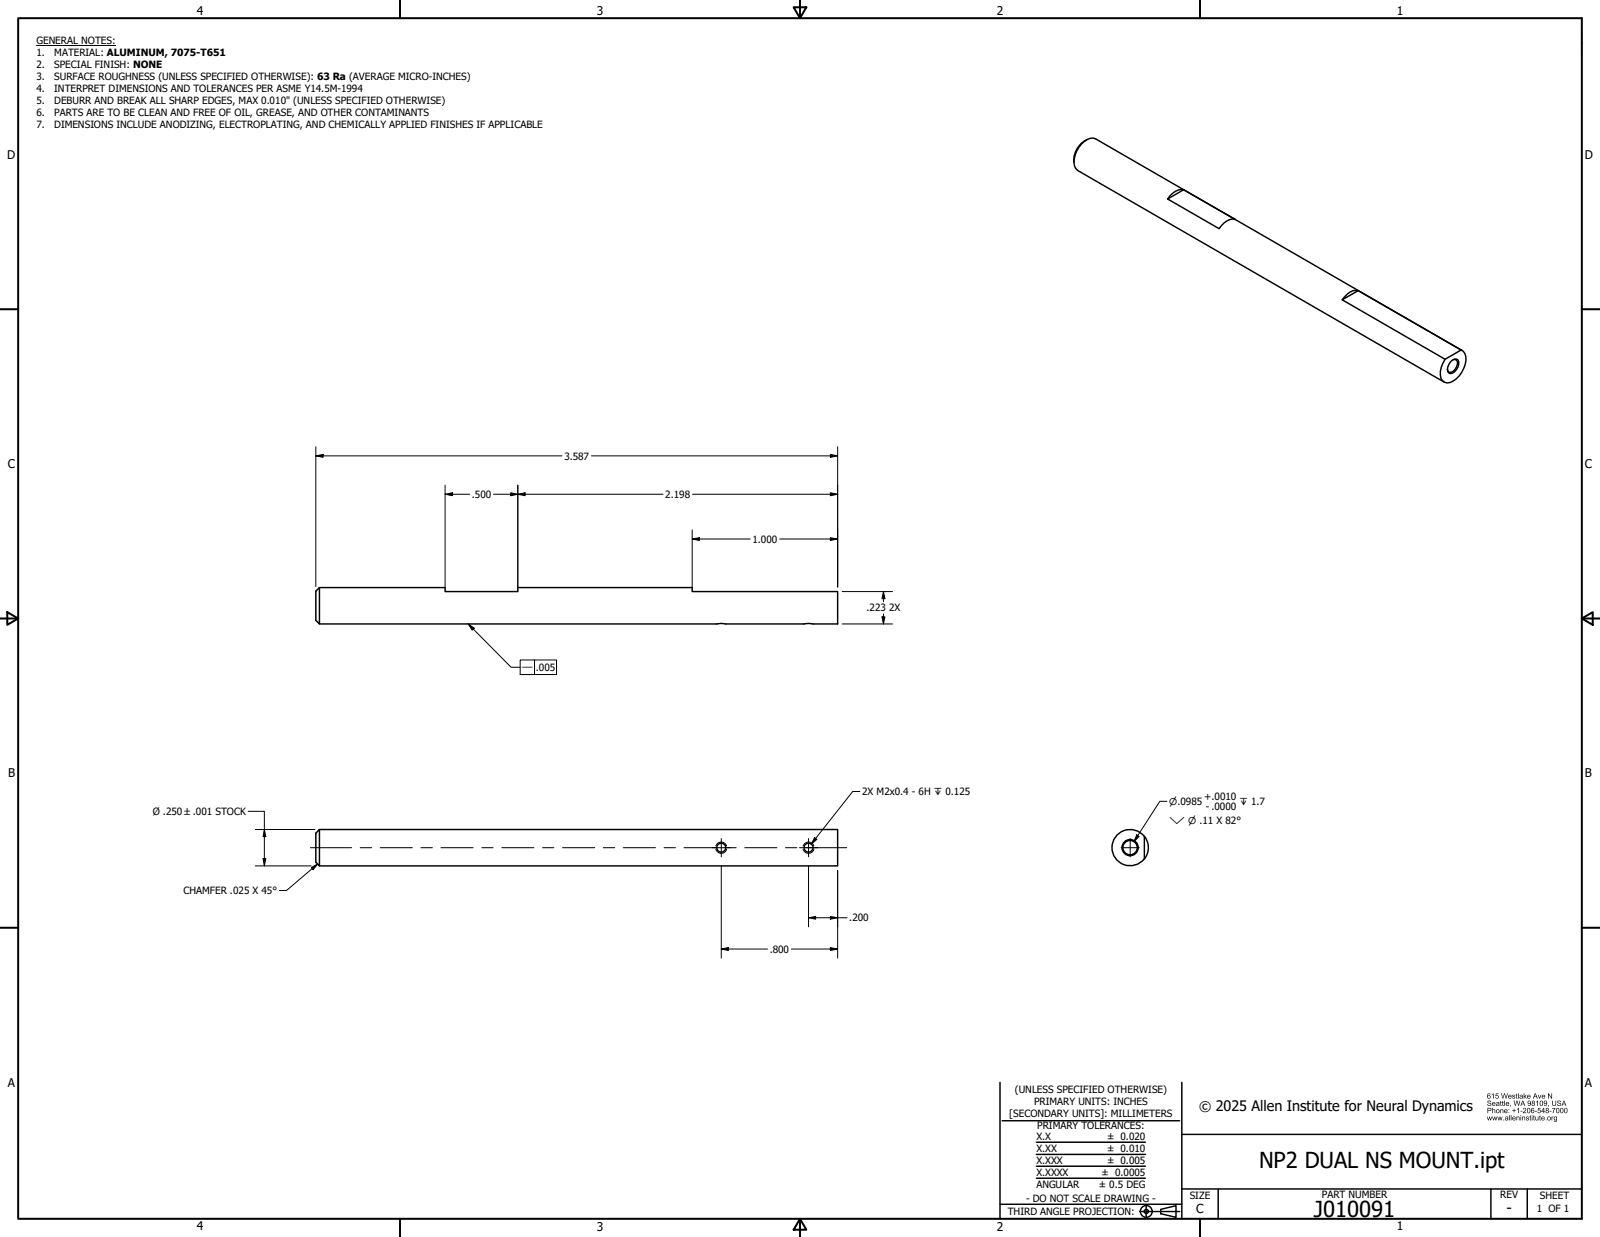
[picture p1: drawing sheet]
<svg xmlns="http://www.w3.org/2000/svg" width="559mm" height="432mm" viewBox="0 0 559 432" stroke-linecap="round" stroke-linejoin="round" font-family="sans-serif">
<!-- layer: Hidden Narrow (ANSI) -->
<path d="M250 296.5a1.95 1.95 0 0 0 1.9 1.4 1.95 1.95 0 0 0 1.8-1.4M253.7 295.3a1.95 1.95 0 0 0-1.8-1.4 1.95 1.95 0 0 0-1.9 1.4M280.5 296.5a1.95 1.95 0 0 0 1.9 1.4 1.95 1.95 0 0 0 1.8-1.4M284.2 295.3a1.95 1.95 0 0 0-1.8-1.4 1.95 1.95 0 0 0-1.9 1.4" fill="none" stroke="#000" stroke-width=".35"/>
<!-- layer: Visible (ANSI) -->
<g fill="none" stroke="#000" stroke-width=".51">
<path d="M379.5 48.8a8 8 0 0 0-4.5 7.8M413.4 66.2a5.8 5.8 0 0 0-5.6 3.3l18 10.3a5.8 5.8 0 0 1 5.6-3.2l-18-10.4-5.6 3.3M468.8 104.6l5.5-3.1 36 20.7-5.6 3.2a6.8 6.8 0 0 0-1 7.4 2.73 2.73 0 0 0 3.8 .2 9.6 9.6 0 0 0 4.4-8.5l-.9-1.9-.7-.4M474.3 101.5a5.6 5.6 0 0 0-5.5 3.1l35.9 20.8M506.6 126.3a1.79 1.79 0 0 1 2.6-.6 3.7 3.7 0 0 1-2.6 4.7 1.57 1.57 0 0 1-.9-2.3zM507.6 125.5l1.1 .2a3.2 3.2 0 0 1-2.4 4.3l-.5-.3-.3-.6M510.7 122.4l-128-73.9a4.1 4.1 0 0 0-5 1.8 9 9 0 0 0-2.4 7.7l1.1 1.5 127.9 73.9M111.6 205.1v12.7l-1.3-1.3v-10.1zM111.6 205.1h43.8v1.4h25.4v-1.4h60.9v1.4h50.8v11.3l-10.1-.2-1.5 .2h-27.5l-1.5-.2-1.5 .2h-138.8M111.6 289.6v12.7l-1.3-1.3v-10.2zM111.6 289.6h180.9v12.7h-180.9M390.4 291.3a6.3 6.3 0 0 1 9.2 .7v7.8a6.3 6.3 0 0 1-9.2 .7 6.3 6.3 0 0 1 0-9.2z"/>
<path d="M399.7 291.9a6.4 6.4 0 0 1 0 7.9"/>
<circle cx="251.9" cy="295.9" r="1.58"/>
<circle cx="282.4" cy="295.9" r="1.58"/>
<circle cx="394.7" cy="295.9" r="2.51"/>
<circle cx="394.7" cy="295.9" r="2.83"/>
</g>
<!-- layer: Border (ANSI) -->
<g fill="none" stroke="#000" stroke-width=".7">
<path d="M139.7 0v6.3M279.4 0v6.3M419.1 0v6.3M6.4 6.3h546v419.1h-546zM277.2 2.5h4.4l-2.2 3.8zM0 107.9h6.3M552.4 107.9h6.4M0 215.9h6.3M2.5 213.7l3.8 2.2-3.8 2.2zM552.4 215.9h6.4M552.5 215.9l3.8-2.2v4.4zM0 323.8h6.3"/>
<path d="M552.4 323.8h6.4M139.7 425.4v6.4M279.4 425.4v6.4M279.4 425.4l2.2 3.9h-4.4zM419.1 425.4v6.4"/>
</g>
<!-- layer: Title (ANSI) -->
<g fill="none" stroke="#000" stroke-width=".51">
<path d="M349.2 377.8v47.6M412.7 377.8v47.6M350 391.2h62M361.9 398.7h38.1M412.7 396h139.7M361.9 403h38.1M361.9 411.3h38.1M361.9 407.1h38.1M412.7 415h139.7M425.4 415v10.4M520.7 415v10.4M533.4 415v10.4"/>
<path d="M349.2 420.4h63.5M398 422.9h14M400.3 420.6v4.6M405.4 422.1l5.3-1.2v4l-5.3-1.2z"/>
<circle cx="400.3" cy="422.9" r="2.06"/>
<circle cx="400.3" cy="422.9" r=".73"/>
</g>
<!-- layer: Symbol (ANSI) -->
<path d="M12.7 15.9h27.7M552.4 10.7v8.6M163.5 217.8l2.1 1.5-.7 .7zM163.5 217.8l15 15.1h3.2M181.7 230.4h12.7v5.1h-12.7zM186.7 230.4v5.1M300.3 276.3h-2.5l-14.5 18.3M407.5 279.7h-2.4l-9.1 14.1M284.5 292.4l.8 .6-2 1.6zM397 291.4l.8 .6-1.8 1.8zM108.7 302.8l2.2-1.2-1.6 2zM110.9 301.6l-10.8 9.2h-2.5" fill="none" stroke="#000" stroke-width=".35"/>
<!-- layer: Center Mark (ANSI) -->
<path d="M248.7 295.9h6.4M251.9 292.7v6.4M279.2 295.9h6.4M282.4 292.7v6.4M391.5 295.9h6.4M394.7 292.7v6.4" fill="none" stroke="#000" stroke-width=".35"/>
<!-- layer: Dimension (ANSI) -->
<g fill="none" stroke="#000" stroke-width=".35">
<path d="M110.3 159.1l2.5-.5v1zM110.3 159.1h86M110.3 156v48.8M206.6 159.1h85.9M290 158.6l2.5 .5-2.5 .5zM292.5 156v48.9M155.4 172.5l2.6-.5v1zM155.4 172.5h8.6M155.4 169.4v35.5M172.3 172.5h59.3M178.4 172l2.4 .5-2.4 .5zM180.8 169.4v35.5"/>
<path d="M180.8 172.5l2.6-.5v1zM241.9 172.5h50.6M290 172l2.5 .5-2.5 .5zM241.7 185v19.9M241.7 188.2l2.5-.5v1zM241.7 188.2h20.3M272.3 188.2h20.2M290 187.7l2.5 .5-2.5 .5zM294.1 217.8h17.6M294.1 206.5h17.6M308 215.3h1.1l-.6 2.5zM308.5 206.5v3.6"/>
<path d="M308.5 214.3v3.5M308.5 206.5l.6 2.5h-1.1zM86.7 283.2h5.6v19.1M89.2 289.6h20.8M91.9 299.7h.9l-.5 2.6zM92.3 289.6l.5 2.4h-.9zM89.2 302.3h19.4M251.9 302.2v32.3M282.4 302.2v21.3M290 319.9l2.5 .5-2.5 .5zM292.5 303.8v30.7M251.9 331.3l2.5-.5v1z"/>
<path d="M251.9 331.3h16.1M276.4 331.3h16.1M282.4 320.4l2.5-.5v1zM282.4 320.4h13.4M290 330.8l2.5 .5-2.5 .5z"/>
</g>
<g fill="#000">
<path d="M110.3 159.1l2.5-.5v1z" fill-rule="evenodd"/>
<path d="M290 158.6l2.5 .5-2.5 .5z" fill-rule="evenodd"/>
<path d="M155.4 172.5l2.6-.5v1z" fill-rule="evenodd"/>
<path d="M178.4 172l2.4 .5-2.4 .5z" fill-rule="evenodd"/>
<path d="M180.8 172.5l2.6-.5v1z" fill-rule="evenodd"/>
<path d="M290 172l2.5 .5-2.5 .5z" fill-rule="evenodd"/>
<path d="M241.7 188.2l2.5-.5v1z" fill-rule="evenodd"/>
<path d="M290 187.7l2.5 .5-2.5 .5z" fill-rule="evenodd"/>
<path d="M308 215.3h1.1l-.6 2.5z" fill-rule="evenodd"/>
<path d="M308.5 206.5l.6 2.5h-1.1z" fill-rule="evenodd"/>
<path d="M91.9 299.7h.9l-.5 2.6z" fill-rule="evenodd"/>
<path d="M92.3 289.6l.5 2.4h-.9z" fill-rule="evenodd"/>
<path d="M282.4 320.4l2.5-.5v1z" fill-rule="evenodd"/>
<path d="M251.9 331.3l2.5-.5v1z" fill-rule="evenodd"/>
<path d="M290 319.9l2.5 .5-2.5 .5z" fill-rule="evenodd"/>
<path d="M290 330.8l2.5 .5-2.5 .5z" fill-rule="evenodd"/>
</g>
<!-- layer: Symbol (ANSI) -->
<g fill="#000">
<path d="M163.5 217.8l2.1 1.5-.7 .7z" fill-rule="evenodd"/>
<path d="M284.5 292.4l.8 .6-2 1.6z" fill-rule="evenodd"/>
<path d="M397 291.4l.8 .6-1.8 1.8z" fill-rule="evenodd"/>
<path d="M108.7 302.8l2.2-1.2-1.6 2z" fill-rule="evenodd"/>
</g>
<!-- layer: Centerline (ANSI) -->
<g fill="none" stroke="#000" stroke-width=".35">
<path d="M108.4 295.9h14.4M125.8 295.9h4M132.8 295.9h11.2M147 295.9h4M154 295.9h11.2M168.3 295.9h3.9M175.3 295.9h11.1M189.5 295.9h3.9M196.5 295.9h11.2M210.7 295.9h4M217.7 295.9h11.2M231.9 295.9h4"/>
<path d="M238.9 295.9h11.2M253.1 295.9h4M260.1 295.9h11.2M274.3 295.9h4M281.3 295.9h14.4"/>
</g>
<g fill="#000">
<path d="M540.6 381.7h.3l.9 1.4v-1.4h.3v1.8h-.3l-.9-1.4v1.4h-.3zM538.8 382.4l-.1 .3h.7l-.2-.4zM538.6 382.3a.62 .62 0 0 1 .7-.1 .62 .62 0 0 1 .3 .7h-.9a.38 .38 0 0 0 .2 .4 .38 .38 0 0 0 .5-.2h.2a.67 .67 0 0 1-1 .3 .67 .67 0 0 1 0-1.1zM537.1 382.2h.2l.4 1 .4-1h.2l-.5 1.3h-.2zM536.2 381.9l-.3 .8h.6zM536.1 381.7h.2l.8 1.8h-.3l-.2-.6h-.8l-.2 .6h-.2zM533.7 382.4l-.1 .3h.7l-.2-.4zM533.5 382.3a.62 .62 0 0 1 .8-.1 .62 .62 0 0 1 .3 .7h-1a.38 .38 0 0 0 .3 .4 .38 .38 0 0 0 .4-.2h.3a.67 .67 0 0 1-1.1 .3 .67 .67 0 0 1 0-1.1zM532.1 381.7h.3v1l.8-.5-.5 .5 .5 .8h-.2l-.5-.7-.1 .7h-.3zM531 383v.3h.3l.3-.5zM530.8 382.3h.9l.2 1.2-.3-.2a.49 .49 0 0 1-.7 .2 .49 .49 0 0 1-.2-.6 .49 .49 0 0 1 .7-.2l.1-.3-.8 .1zM530.2 381.7h.2v1.8h-.2zM529.5 381.8l.2-.1v.5h.3l-.3 .1v.9l.3 .3-.5-.1-.2-1.1zM528.2 382.3l.6-.2 .3 .3-.6-.1v.3a.54 .54 0 0 1 .7 .4 .54 .54 0 0 1-.5 .7 .54 .54 0 0 1-.6-.6l.6 .2 .3-.2-.8-.4zM527.1 382.4l-.1 .3h.7l-.2-.4zM526.9 382.3a.61 .61 0 0 1 .7-.1 .61 .61 0 0 1 .3 .7h-1a.39 .39 0 0 0 .3 .4 .39 .39 0 0 0 .5-.2h.2a.67 .67 0 0 1-1 .3 .67 .67 0 0 1 0-1.1zM524.3 381.7h.2l.4 1.5 .4-1.5h.3l.4 1.5 .4-1.5h.2l-.5 1.8h-.2l-.5-1.6-.4 1.6h-.3zM522.4 381.7h.9v.2h-.7l-.1 .5a.6 .6 0 0 1 .9 .3 .6 .6 0 0 1-.4 .8 .6 .6 0 0 1-.8-.5h.3a.38 .38 0 0 0 .5 .2 .38 .38 0 0 0 .1-.6 .38 .38 0 0 0-.6 .1l-.2-.1zM521 382.1l.7-.4v1.8h-.3v-1.4l-.4 .2zM519.6 382.9a.4 .4 0 0 0 .8 0 .4 .4 0 0 0-.8 0zM519.6 381.9l.6-.2 .4 .4h-.3a.36 .36 0 0 0-.4-.2 .36 .36 0 0 0-.3 .4v.2a.58 .58 0 0 1 .9 .2 .58 .58 0 0 1-.4 .9 .58 .58 0 0 1-.7-.7z" fill-rule="evenodd"/>
<path d="M542.9 390.5a.44 .44 0 0 0 .8 0 .44 .44 0 0 0-.8 0zM542.8 389.9l1-.1v1.1a.57 .57 0 0 1-.4 .7 .57 .57 0 0 1-.7-.4l.3 .2a.39 .39 0 0 0 .5 0 .39 .39 0 0 0 .1-.5 .63 .63 0 0 1-.9-.1 .63 .63 0 0 1 .1-.9zM541.9 389.8l.2 .2 .5-.2-.5 .3v1h-.2zM540.6 390.5a.46 .46 0 0 0 .9 0 .46 .46 0 0 0-.9 0zM540.4 390.4a.67 .67 0 0 1 1.3 0 .67 .67 0 0 1-1.3 0zM539.8 390.8h.3v.3h-.3zM538.6 390l-.1 .3h.8l-.2-.3zM538.5 389.9a.61 .61 0 0 1 .7-.1 .61 .61 0 0 1 .3 .7h-1a.38 .38 0 0 0 .3 .4 .38 .38 0 0 0 .5-.2h.2a.67 .67 0 0 1-1 .3 .67 .67 0 0 1 0-1.1zM537.7 389.4l.2-.1v.5h.2l-.2 .1v.9l.3 .3-.5-.1-.2-1.1zM536.2 389.8h.3v.9l.2 .2 .3-.2 .1-.9h.2v1.3l-1-.1zM535.6 389.4l.2-.1v.5h.2l-.2 .1v.8l.3 .4-.5-.1zM535 389.8h.2v1.3h-.2zM535 389.3l.2 .2zM534.3 389.4l.2-.1v.5h.3l-.3 .1v.9l.3 .3-.5-.1zM533 389.9l.7-.1 .3 .3-.7-.2v.3a.54 .54 0 0 1 .7 .4 .54 .54 0 0 1-.5 .7 .54 .54 0 0 1-.6-.6l.6 .2 .3-.2-.7-.3zM531.6 389.8l1 .1 .1 1.2h-.3v-.9l-.2-.3-.4 .3v.9h-.2zM531 389.8h.3v1.3h-.3zM531 389.3l.3 .2zM529.6 389.8l1 .1 .1 1.2h-.2v-.9l-.3-.3-.3 .3-.1 .9h-.2zM528.5 390l-.1 .3h.7l-.2-.3zM528.3 389.9a.61 .61 0 0 1 .7-.1 .61 .61 0 0 1 .3 .7h-.9a.38 .38 0 0 0 .3 .4 .38 .38 0 0 0 .4-.2h.2a.67 .67 0 0 1-1 .3 .67 .67 0 0 1 0-1.1zM527.6 389.3h.3v1.8h-.3zM527.1 389.3h.2v1.8h-.2zM525.9 390.6v.3h.3l.3-.5zM525.7 389.9h1l.1 1.2-.3-.2a.5 .5 0 0 1-.6 .3 .5 .5 0 0 1-.2-.7 .5 .5 0 0 1 .7-.2v-.3l-.8 .1zM525 390.8h.3v.3h-.3zM523 389.8h.2l.3 1 .3-1h.2l.3 1 .3-1h.2l-.4 1.3h-.3l-.2-1-.3 1h-.2zM521.1 389.8h.3l.3 1 .2-1h.3l.2 1 .3-1h.2l-.4 1.3h-.2l-.3-1-.2 1h-.3zM519.3 389.8h.2l.3 1 .3-1h.2l.3 1 .3-1h.2l-.4 1.3h-.2l-.3-1-.3 1h-.2z" fill-rule="evenodd"/>
<path d="M546.2 384.4l-.3 .9h.6zM546.1 384.2h.2l.8 1.8h-.3l-.2-.5h-.8l-.2 .5h-.2zM544 384.3a.71 .71 0 0 1 1.2 .4h-.2a.4 .4 0 0 0-.5-.4 .4 .4 0 0 0-.3 .5l.1 .1a.69 .69 0 0 1 .9 .5 .69 .69 0 0 1-.6 .8 .69 .69 0 0 1-.8-.6l.2-.2a.44 .44 0 0 0 .5 .6 .44 .44 0 0 0 .3-.7l-.1-.1a.58 .58 0 0 1-.7-.2 .58 .58 0 0 1 0-.7zM542.1 384.2h.2v1.1a.49 .49 0 0 0 .5 .6 .49 .49 0 0 0 .4-.6v-1.1h.3v1.1a.72 .72 0 0 1-.7 .8 .72 .72 0 0 1-.7-.8zM540.7 385.8h.2l-.2 .6zM539.3 384.8a.4 .4 0 0 0 .8 0 .4 .4 0 0 0-.8 0zM539.3 384.4a.87 .87 0 0 1 1.1 .6 .87 .87 0 0 1-.7 1.1l-.5-.5 .7 .2 .2-.6a.58 .58 0 0 1-.8 0 .58 .58 0 0 1 0-.8zM538.1 384.5a.85 .85 0 0 0 .4 1.3l.1-.2a.64 .64 0 0 0 .2-.8 .64 .64 0 0 0-.7-.3zM538 384.3a.84 .84 0 0 1 .9 .8 .84 .84 0 0 1-.9 .9l-.3-.9zM536.5 384.6l.7-.4v1.8h-.3v-1.4l-.4 .3zM535.2 384.7a.3 .3 0 0 0 .6 0 .3 .3 0 0 0-.6 0zM535.1 385.5a.4 .4 0 0 0 .8 0 .4 .4 0 0 0-.8 0zM535.1 384.3a.49 .49 0 0 1 .8 0 .49 .49 0 0 1-.1 .7 .54 .54 0 0 1 .1 .9 .54 .54 0 0 1-.8 0 .54 .54 0 0 1 .1-.9l-.2-.2zM533.7 384.8a.39 .39 0 0 0 .7 0 .39 .39 0 0 0-.7 0zM533.7 384.4a.87 .87 0 0 1 1.1 .6 .87 .87 0 0 1-.8 1.1l-.5-.5 .7 .2 .3-.6a.58 .58 0 0 1-.9 0 .58 .58 0 0 1 .1-.8zM531.8 384.4l-.3 .9h.6zM531.7 384.2h.2l.8 1.8h-.3l-.2-.5h-.8l-.2 .5h-.2zM528.6 384.2h.3l.3 1.6 .5-1.6h.2l.4 1.6 .4-1.6h.3l-.5 1.8h-.3l-.4-1.6-.4 1.6h-.3zM527.4 385.8h.3l-.2 .6zM526.2 385l-.1 .2h.7l-.2-.3zM526 384.9a.61 .61 0 0 1 .8-.2 .61 .61 0 0 1 .3 .7h-1a.38 .38 0 0 0 .3 .5 .38 .38 0 0 0 .4-.3h.3a.66 .66 0 0 1-1 .3 .66 .66 0 0 1-.1-1zM525.4 384.2h.2v1.8h-.2zM524.7 384.4l.2-.2v.5h.3l-.3 .2 .1 .8 .2 .3-.5-.1-.1-1zM524 384.4l.2-.2v.5h.3l-.3 .2v.8l.3 .3-.5-.1zM522.8 385.5v.3l.3 .1 .3-.5zM522.7 384.8h.8l.2 1.2-.3-.1a.49 .49 0 0 1-.6 .2 .49 .49 0 0 1-.2-.7 .49 .49 0 0 1 .6-.2v-.3l-.7 .2zM521.4 385l-.1 .2h.8l-.2-.3zM521.3 384.9a.61 .61 0 0 1 .7-.2 .61 .61 0 0 1 .3 .7h-1a.38 .38 0 0 0 .3 .5 .38 .38 0 0 0 .5-.3h.2a.66 .66 0 0 1-1 .3 .66 .66 0 0 1 0-1zM519.7 384.3a.72 .72 0 0 1 1.1 .4h-.2a.4 .4 0 0 0-.5-.4 .4 .4 0 0 0-.3 .5l.1 .1a.69 .69 0 0 1 .9 .4 .69 .69 0 0 1-.4 .9 .69 .69 0 0 1-.9-.4l-.1-.4h.2a.44 .44 0 0 0 .5 .6 .44 .44 0 0 0 .3-.7l-.1-.1a.58 .58 0 0 1-.7-.2 .58 .58 0 0 1 .1-.7z" fill-rule="evenodd"/>
<path d="M546.6 387a.86 .86 0 0 0 .4 1.4l.1-.1a.86 .86 0 0 0-.4-1.4zM546.5 386.8a.84 .84 0 0 1 1 .9 .84 .84 0 0 1-.9 .8l-.3-.8zM545.2 387a.86 .86 0 0 0 .4 1.4l.1-.1a.86 .86 0 0 0-.4-1.4zM545.1 386.8a.84 .84 0 0 1 1 .9 .84 .84 0 0 1-1 .8l-.3-.8zM543.8 387a.86 .86 0 0 0 .4 1.4l.1-.1a.84 .84 0 0 0-.4-1.4zM543.7 386.8a.84 .84 0 0 1 1 .9 .84 .84 0 0 1-1 .8l-.3-.8zM542 386.8h1.2l-.7 1.8h-.2l.1-.6 .5-1h-.9zM541.1 387.8h.7v.2h-.7zM540.1 387.2a.3 .3 0 0 0 .6 0 .3 .3 0 0 0-.6 0zM540 388a.38 .38 0 0 0 .7 0 .38 .38 0 0 0-.7 0zM540 386.9a.49 .49 0 0 1 .7-.1 .49 .49 0 0 1-.1 .8 .55 .55 0 0 1 .2 .8 .55 .55 0 0 1-.9 0 .55 .55 0 0 1 .2-.8l-.2-.3zM539.1 387.1l-.6 .8h.6zM539.1 386.7h.2v1.2h.2l-.2 .7h-.2v-.5h-.8zM537.2 386.8h.9v.2h-.8l-.1 .5a.6 .6 0 0 1 .9 .3 .6 .6 0 0 1-.4 .8 .6 .6 0 0 1-.8-.5h.3a.39 .39 0 0 0 .6 .1 .39 .39 0 0 0 0-.6 .39 .39 0 0 0-.6 .1h-.2zM536.1 387.8h.7v.2h-.7zM534.9 388a.4 .4 0 0 0 .8 0 .4 .4 0 0 0-.8 0zM534.9 386.9l.6-.1 .3 .4h-.2a.36 .36 0 0 0-.4-.3 .36 .36 0 0 0-.3 .5v.2a.58 .58 0 0 1 .9 .2 .58 .58 0 0 1-.4 .8 .58 .58 0 0 1-.7-.6zM533.6 387a.86 .86 0 0 0 .4 1.4l.1-.1a.85 .85 0 0 0-.4-1.4zM533.5 386.8a.84 .84 0 0 1 1 .9 .84 .84 0 0 1-.9 .8l-.3-.8zM532.1 386.9a.63 .63 0 0 1 1 .2 .63 .63 0 0 1-.6 .9l-.3 .3h.8v.3h-1.2l.5-.7a.48 .48 0 0 0 .6-.5 .48 .48 0 0 0-.6-.5l-.4 .4zM531 387.8h.7v.2h-.7zM529.8 387.2l.7-.5v1.9h-.3v-1.5l-.4 .3zM528.7 387.1h.2v.5h.5v.2h-.5v.5h-.2v-.5h-.5v-.2h.5zM526.9 388.3h.2v.3h-.2zM526.9 387.2h.2v.3h-.2zM525.7 387.5l-.1 .3h.7l-.2-.4zM525.5 387.4a.61 .61 0 0 1 .7-.1 .61 .61 0 0 1 .3 .7h-1a.39 .39 0 0 0 .3 .4 .39 .39 0 0 0 .5-.3l.2 .1a.66 .66 0 0 1-1 .3 .66 .66 0 0 1 0-1.1zM524 387.2l1 .2v1.2h-.2v-1.1l-.3-.1-.3 .2v1h-.2zM522.7 387.9a.46 .46 0 0 0 .9 0 .46 .46 0 0 0-.9 0zM522.5 387.9a.67 .67 0 0 1 1.3 0 .67 .67 0 0 1-1.3 0zM521.2 386.7h.2v.7a.47 .47 0 0 1 .5-.2 .47 .47 0 0 1 .3 .5v.9h-.2v-1l-.3-.2-.3 .2v1h-.2zM519.7 387v.6h.7a.33 .33 0 0 0 .2-.4 .33 .33 0 0 0-.4-.2zM519.5 386.7l1 .1a.55 .55 0 0 1 .4 .6 .55 .55 0 0 1-.7 .4h-.5v.8h-.2z" fill-rule="evenodd"/>
</g>
<g font-size="7.7">
<text x="439.7" y="407.6">NP2 DUAL NS MOUNT.ipt</text>
<text x="458.9" y="424.8">J010091</text>
</g>
<text font-size="5.2" x="526.1" y="423.5">-</text>
<text font-size="4.6" x="418.8" y="387.8">© 2025 Allen Institute for Neural Dynamics</text>
<text font-size="4.3" x="417.8" y="423.5">C</text>
<g font-size="4.2">
<text x="68.7" y="5.3">4</text>
<text x="208.4" y="5.3">3</text>
<text x="348.1" y="5.3">2</text>
<text x="487.8" y="5.3">1</text>
<text x="2.5" y="55.5">D</text>
<text x="553.5" y="55.5">D</text>
<text x="2.8" y="163.4">C</text>
<text x="553.5" y="163.4">C</text>
<text x="2.9" y="271.4">B</text>
<text x="553.5" y="271.4">B</text>
<text x="2.8" y="379.3">A</text>
<text x="553.5" y="379.3">A</text>
<text x="68.7" y="429.5">4</text>
<text x="208.4" y="429.6">3</text>
<text x="348.1" y="429.6">2</text>
<text x="487.8" y="429.5">1</text>
</g>
<g font-size="3.5">
<text x="12.7" y="15.3">GENERAL NOTES:</text>
<text x="12.7" y="23.7">2.</text>
<text x="12.7" y="19.5">1.</text>
<text x="18.9" y="23.7">SPECIAL FINISH: NONE</text>
<text x="18.9" y="19.5">MATERIAL: ALUMINUM, 7075-T651</text>
<text x="12.7" y="27.8">3.</text>
<text x="18.9" y="27.8">SURFACE ROUGHNESS (UNLESS SPECIFIED OTHERWISE): 63 Ra (AVERAGE MICRO-INCHES)</text>
<text x="12.7" y="32">4.</text>
<text x="18.9" y="32">INTERPRET DIMENSIONS AND TOLERANCES PER ASME Y14.5M-1994</text>
<text x="12.7" y="40.4">6.</text>
<text x="12.7" y="36.2">5.</text>
<text x="18.9" y="40.4">PARTS ARE TO BE CLEAN AND FREE OF OIL, GREASE, AND OTHER CONTAMINANTS</text>
<text x="18.9" y="36.2">DEBURR AND BREAK ALL SHARP EDGES, MAX 0.010&quot; (UNLESS SPECIFIED OTHERWISE)</text>
<text x="12.7" y="44.6">7.</text>
<text x="18.9" y="44.6">DIMENSIONS INCLUDE ANODIZING, ELECTROPLATING, AND CHEMICALLY APPLIED FINISHES IF APPLICABLE</text>
<text x="197.1" y="160.4">3.587</text>
<text x="164.8" y="173.8">.500</text>
<text x="232.3" y="173.8">2.198</text>
<text x="262.8" y="189.4">1.000</text>
<text x="302.6" y="213.4">.223 2X</text>
<text x="187.1" y="234.2">.005</text>
<text x="301.1" y="277.6">2X M2x0.4 - 6H ↧ 0.125</text>
<text x="420.6" y="279.1">+.0010</text>
<text x="53.3" y="284.5">Ø .250 ±.001 STOCK</text>
<text x="421.2" y="282.6">- .0000</text>
<text x="64.1" y="312.1">CHAMFER .025 X 45°</text>
<text x="296.6" y="321.6">.200</text>
<text x="268.9" y="332.5">.800</text>
<text x="354.5" y="381.6">(UNLESS SPECIFIED OTHERWISE)</text>
<text x="352.5" y="390">[SECONDARY UNITS]: MILLIMETERS</text>
<text x="361.1" y="385.8">PRIMARY UNITS: INCHES</text>
<text x="362.3" y="394.1">PRIMARY TOLERANCES:</text>
<text x="361.9" y="397.9">X.X</text>
<text x="386.7" y="398">± 0.020</text>
<text x="361.9" y="402.1">X.XX</text>
<text x="361.9" y="406.3">X.XXX</text>
<text x="386.7" y="402.1">± 0.010</text>
<text x="386.7" y="406.3">± 0.005</text>
<text x="361.9" y="410.5">X.XXXX</text>
<text x="384.7" y="410.5">± 0.0005</text>
<text x="358.4" y="419.7">- DO NOT SCALE DRAWING -</text>
<text x="361.9" y="414.6">ANGULAR</text>
<text x="383.8" y="414.7">± 0.5 DEG</text>
<text x="415.5" y="418.4">SIZE</text>
<text x="461.6" y="418.3">PART NUMBER</text>
<text x="523.9" y="418.3">REV</text>
<text x="537.8" y="418.4">SHEET</text>
<text x="352" y="424.2">THIRD ANGLE PROJECTION:</text>
<text x="536.7" y="423.2">1 OF 1</text>
</g>
<g font-size="3.3">
<text x="182.1" y="233.2">⏤</text>
<text x="408.4" y="281">⌀.0985</text>
<text x="432.9" y="281">↧ 1.7</text>
<text x="408.4" y="287.5">⌵ ⌀ .11 X 82°</text>
</g>
</svg>
